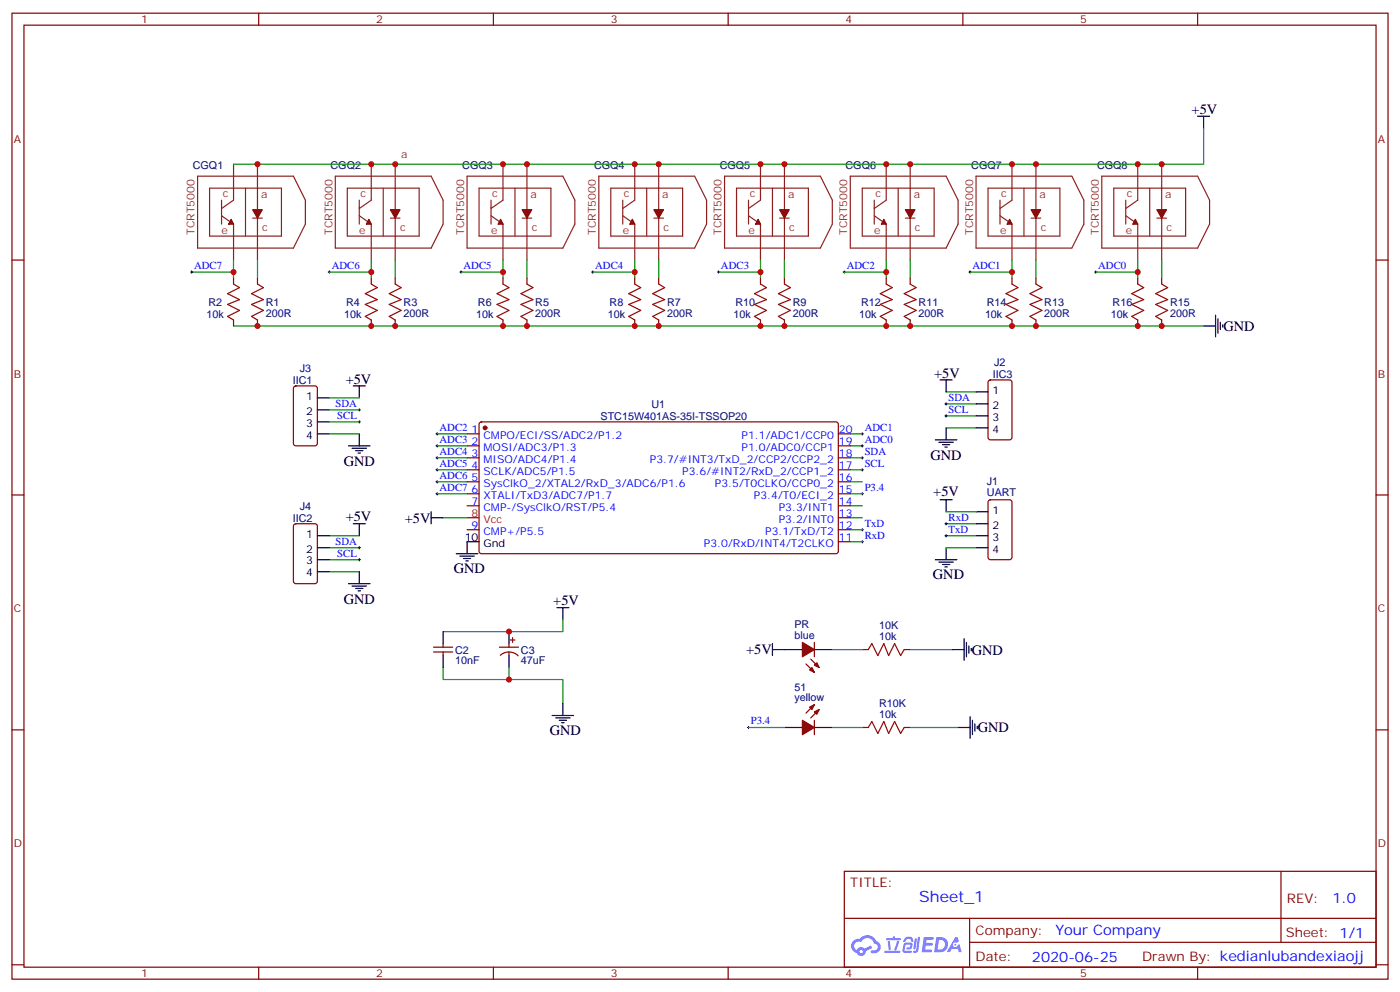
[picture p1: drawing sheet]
<svg xmlns="http://www.w3.org/2000/svg" width="412mm" height="292mm" viewBox="0 0 412 292" stroke-linecap="round" stroke-linejoin="round" font-family="sans-serif">
<g fill="none" stroke="#870000" stroke-width=".35">
<path d="M3.5 3.9h405.4v284.3h-405.4zM7.1 7.4h398.2v277.3h-398.2zM76.2 3.9v3.5M145.3 3.9v3.5M214.5 3.9v3.5M283.6 3.9v3.5M352.8 3.9v3.5M3.5 76.6h3.6M405.3 76.6h3.6M3.5 145.7h3.6M405.3 145.7h3.6M3.5 214.8h3.6"/>
<path d="M405.3 214.8h3.6M248.7 256.5h156.6v28.2h-156.6zM377.3 256.5v20.9M248.7 270.3h156.5M285.6 277.4h119.6M285.6 270.3v14.1M3.5 284h3.6M76.2 284.7v3.5M145.3 284.7v3.5M214.5 284.7v3.5M283.6 284.7v3.5M352.8 284.7v3.5"/>
<path d="M405.3 284h3.6"/>
</g>
<g fill="#5487ff">
<path d="M272.1 275.8h2.6l.3 .2-.1 .6h-2l-.1 .9h1.6l.4 .4-.4 .4h-1.7l-.2 1.2 1.8 .1 .3 .3-.2 .3-2.9 .1z"/>
<path d="M281.4 275.9h.7l.4 1.3-.7 .3a.74 .74 0 0 0-1.1 .3 .74 .74 0 0 0 .5 1 .74 .74 0 0 0 .9-.6l.5-.3 .7 2.3h-.9l-.2-.9h-1.9l-.5 .9h-.9z"/>
<path d="M269.5 276.2h.6l-.4 3a.31 .31 0 0 1-.3 .2 .31 .31 0 0 1-.3-.3z"/>
<path d="M270.4 275.8h.6l-.5 3.9a.89 .89 0 0 1-.7 .7 .89 .89 0 0 1-.9-.3l1-.4z"/>
<path d="M266.8 275.9l.6-.2 1.2 .2 .5 1.2-.6 .2-.4-1-1 .2a.95 .95 0 0 1-1 .8l-.1-.2z"/>
<path d="M266.4 277.6l1.8-.2a1.04 1.04 0 0 1 .6 1.1 1.04 1.04 0 0 1-.8 .9h-.7a.29 .29 0 0 1-.3-.3 .29 .29 0 0 1 .3-.2l.7-.1 .2-.8-1.4 .1-.4 1.7 1.9 .1a.29 .29 0 0 1 .3 .3 .29 .29 0 0 1-.3 .3l-2-.1-.4-.2 .2-2.1z"/>
<path d="M260.5 279.9h4.4a.3 .3 0 0 1 .3 .3 .3 .3 0 0 1-.3 .3h-4.3z"/>
<path d="M264.3 276.9h.6l-.5 1.7a1.02 1.02 0 0 1-.7 1.2l-.2-.3z"/>
<path d="M261.5 277h.6l.3 2.4-.3 .3-.3-.2z"/>
<path d="M261.1 276.2h1.9l.2-.6h.5l-.1 .6h1.5a.29 .29 0 0 1 .3 .3 .29 .29 0 0 1-.3 .2h-3.9z"/>
<path d="M275.8 275.8l-.6 4.5h1.4a2.27 2.27 0 0 0 2.7-2.3 2.27 2.27 0 0 0-2.7-2.2zM276.6 276.6a1.5 1.5 0 0 1 1.8 1.5 1.5 1.5 0 0 1-1.9 1.4h-.3z"/>
<path d="M251.4 277a2.09 2.09 0 0 0 1 3.5 1.37 1.37 0 0 0 1.5 .9 1.37 1.37 0 0 0 1.1-1.4l2-1-.5-.7-1.8 .9a1.4 1.4 0 0 0-2.3 .5 1.32 1.32 0 0 1-.6-1.9 1.32 1.32 0 0 1 1.9-.5 2.02 2.02 0 0 1 2-1.2 2.02 2.02 0 0 1 1.8 1.6 1.09 1.09 0 0 1 1.1 1.4 1.09 1.09 0 0 1-1.6 .7 .41 .41 0 0 0-.5 .3 .41 .41 0 0 0 .4 .5 1.89 1.89 0 0 0 2.4-1.2 1.89 1.89 0 0 0-1.2-2.4 2.98 2.98 0 0 0-5-.7l-1 .2zM253.2 280.1a.52 .52 0 0 1 1 0 .52 .52 0 0 1-1 0z"/>
<circle cx="281.4" cy="278.1" r=".28"/>
</g>
<g fill="none" stroke="#8c2424" stroke-width=".35">
<path d="M58.2 51.9h28.2l3.6 7v7.1l-3.6 7h-28.2zM61.7 55.4h21.2v14.1h-21.2zM65.3 58.9v7.1M68.8 48.3v10.6l-3.5 2.5M72.3 55.4v14.1M75.8 48.3v28.3M98.8 51.9h28.2l3.5 7v7.1l-3.5 7h-28.2zM102.3 55.4h21.2v14.1h-21.2zM105.8 58.9v7.1M109.4 48.3v10.6l-3.6 2.5M112.9 55.4v14.1M116.4 48.3v28.3"/>
<path d="M137.6 51.9h28.2l3.5 7v7.1l-3.5 7h-28.2zM141.1 55.4h21.2v14.1h-21.2zM144.6 58.9v7.1M148.2 48.3v10.6l-3.6 2.5M151.7 55.4v14.1M155.2 48.3v28.3M176.4 51.9h28.2l3.5 7v7.1l-3.5 7h-28.2zM179.9 55.4h21.2v14.1h-21.2zM183.4 58.9v7.1M187 48.3v10.6l-3.6 2.5M190.5 55.4v14.1M194 48.3v28.3"/>
<path d="M213.4 51.9h28.3l3.5 7v7.1l-3.5 7h-28.3zM217 55.4h21.1v14.1h-21.1zM220.5 58.9v7.1M224 48.3v10.6l-3.5 2.5M227.5 55.4v14.1M231.1 48.3v28.3M250.5 51.9h28.2l3.5 7v7.1l-3.5 7h-28.2zM254 55.4h21.2v14.1h-21.2zM257.5 58.9v7.1M261.1 48.3v10.6l-3.6 2.5M264.6 55.4v14.1M268.1 48.3v28.3"/>
<path d="M287.5 51.9h28.2l3.6 7v7.1l-3.6 7h-28.2zM291 55.4h21.2v14.1h-21.2zM294.6 58.9v7.1M298.1 48.3v10.6l-3.5 2.5M301.6 55.4v14.1M305.2 48.3v28.3M324.6 51.9h28.2l3.5 7v7.1l-3.5 7h-28.2zM328.1 55.4h21.1v14.1h-21.1zM331.6 58.9v7.1M335.1 48.3v10.6l-3.5 2.5M338.7 55.4v14.1M342.2 48.3v28.3"/>
<path d="M65.3 63.5l3.5 2.5v10.6M74.4 64.2h2.9M105.8 63.5l3.6 2.5v10.6M115 64.2h2.8M144.6 63.5l3.6 2.5v10.6M153.8 64.2h2.8M183.4 63.5l3.6 2.5v10.6M192.6 64.2h2.8M220.5 63.5l3.5 2.5v10.6M229.7 64.2h2.8M257.5 63.5l3.6 2.5v10.6M266.7 64.2h2.8"/>
<path d="M294.6 63.5l3.5 2.5v10.6M303.7 64.2h2.9M331.6 63.5l3.5 2.5v10.6M340.8 64.2h2.8"/>
</g>
<g fill="#870000" stroke="#870000" stroke-width=".35">
<path d="M68.1 64.6l.7 1.4h-1.4z"/>
<path d="M74.4 61.7h2.9l-1.5 2.5z"/>
<path d="M108.7 64.6l.7 1.4h-1.5z"/>
<path d="M115 61.7h2.8l-1.4 2.5z"/>
<path d="M147.5 64.6l.7 1.4h-1.4z"/>
<path d="M153.8 61.7h2.8l-1.4 2.5z"/>
<path d="M186.3 64.6l.7 1.4h-1.4z"/>
<path d="M192.6 61.7h2.8l-1.4 2.5z"/>
<path d="M223.3 64.6l.7 1.4h-1.4z"/>
<path d="M229.7 61.7h2.8l-1.4 2.5z"/>
<path d="M260.3 64.6l.8 1.4h-1.5z"/>
<path d="M266.7 61.7h2.8l-1.4 2.5z"/>
<path d="M297.4 64.6l.7 1.4h-1.4z"/>
<path d="M303.7 61.7h2.9l-1.4 2.5z"/>
<path d="M334.4 64.6l.7 1.4h-1.4z"/>
<path d="M340.8 61.7h2.8l-1.4 2.5z"/>
<path d="M236.4 189.1l3.5 2.1-3.5 2.1z"/>
<path d="M239.9 195.8l.7-.7 .7 1.4z"/>
<path d="M238.5 197.2l.7-.7 .7 1.4z"/>
<path d="M236.4 212l3.5 2.1-3.5 2.2z"/>
<path d="M239.9 209.6l1.4-.8-.7 1.5z"/>
<path d="M238.5 208.1l1.4-.7-.7 1.4z"/>
<circle cx="142.9" cy="125.9" r=".53"/>
</g>
<g fill="none" stroke="#000" stroke-width=".35">
<path d="M352.8 34.2h3.5M354.5 34.2v3.5M354.5 96h3.6M358.1 92.8v6.3M358.8 93.8v4.3M359.5 94.9v2.1M360.2 95.6v.7M93.5 117.1h3.5M104.1 113.6h3.5M105.8 113.6v3.5M276.9 111.8h3.6M278.7 111.8v3.6"/>
<path d="M287.5 115.4h3.5M287.5 118.9h3.5M93.5 120.6h3.5M93.5 124.2h3.5M93.5 127.7h3.5M102.7 131.2h6.3M103.7 131.9h4.2M104.8 132.6h2.1M105.5 133.3h.7M105.8 127.7v3.5M275.5 129.5h6.4M276.6 130.2h4.2"/>
<path d="M277.6 130.9h2.2M278.3 131.6h.7M278.7 125.9v3.6M287.5 122.4h3.5M287.5 125.9h3.5M93.5 157.7h3.5M104.1 154.2h3.5M105.8 154.2v3.5M127 152.4h3.5M127 150.6v3.6M141.1 159.5h-3.5v3.5M276.9 147.1h3.6"/>
<path d="M278.7 147.1v3.5M287.5 150.6h3.5M287.5 154.2h3.5M287.5 157.7h3.5M93.5 161.2h3.5M93.5 164.7h3.5M93.5 168.3h3.5M102.7 171.8h6.3M103.7 172.5h4.2M104.8 173.2h2.1M105.5 173.9h.7M105.8 168.3v3.5"/>
<path d="M134.4 163h6.4M135.5 163.7h4.2M136.5 164.4h2.1M137.2 165.1h.7M164 178.9h3.6M165.8 178.9v3.5M275.5 164.7h6.4M276.6 165.5h4.2M277.6 166.2h2.2M278.3 166.9h.7M278.7 161.2v3.5M287.5 161.2h3.5"/>
<path d="M130.5 185.9v3.5M130.5 193v3.5M149.9 185.9v3.5M149.9 193v3.5M227.5 191.2h8.9M227.5 189.4v3.6M239.9 191.2h5.3M280.5 191.2h3.5M284 188v6.4M284.7 189.1v4.2M285.4 190.1v2.2M286.1 190.9v.7"/>
<path d="M162.6 210.6h6.4M163.7 211.3h4.2M164.7 212h2.2M165.5 212.7h.7M165.8 207.1v3.5M231.1 214.1h5.3M239.9 214.1h5.3M282.2 214.1h3.6M285.8 211v6.3M286.5 212v4.3M287.2 213.1v2.1M287.9 213.8v.7"/>
</g>
<g fill="none" stroke="#008700" stroke-width=".35">
<path d="M354.5 37.7v10.6h-285.7M68.8 76.6v5.2M75.8 76.6v5.2M109.4 76.6v5.2M116.4 76.6v5.2M148.2 76.6v5.2M155.2 76.6v5.2M187 76.6v5.2M194 76.6v5.2M224 76.6v5.2M231.1 76.6v5.2M261.1 76.6v5.2"/>
<path d="M268.1 76.6v5.2M298.1 76.6v5.2M305.2 76.6v5.2M335.1 76.6v5.2M342.2 76.6v5.2M56.4 80.1h12.4M68.8 96h285.7M97 80.1h12.4M135.8 80.1h12.4M174.6 80.1h12.4M211.7 80.1h12.3M248.7 80.1h12.4"/>
<path d="M285.8 80.1h12.3M322.8 80.1h12.3M97 117.1h8.8M278.7 115.4h8.8M278.7 118.9h8.8M97 127.7h8.8M97 124.2h8.8M97 120.6h8.8M128.8 131.2h8.8M128.8 127.7h8.8M128.8 134.8h8.8M128.8 138.3h8.8"/>
<path d="M250.5 131.2h3.5M250.5 127.7h3.5M250.5 134.8h3.5M250.5 138.3h3.5M278.7 122.4h8.8M278.7 125.9h8.8M97 157.7h8.8M128.8 141.8h8.8M128.8 145.3h8.8M130.5 152.4h7.1M250.5 141.8h3.5M250.5 145.3h3.5"/>
<path d="M250.5 152.4h3.5M250.5 155.9h3.5M250.5 159.5h3.5M250.5 148.9h3.5M278.7 150.6h8.8M278.7 157.7h8.8M278.7 154.2h8.8M97 161.2h8.8M97 164.7h8.8M97 168.3h8.8M278.7 161.2h8.8M130.5 196.5v3.5h35.3v7.1"/>
<path d="M149.9 196.5v3.5M165.8 182.4v3.5h-35.3M245.2 191.2h8.8M268.1 191.2h12.4M220.5 214.1h10.6M245.2 214.1h8.8M268.1 214.1h14.1"/>
</g>
<g fill="none" stroke="#a10000" stroke-width=".35">
<path d="M68.8 83.6l1.8 1.1-3.6 1.7 3.6 1.8-3.6 1.4 3.6 1.8-3.6 1.7 1.8 1.1M75.8 83.6l1.8 1.1-3.5 1.7 3.5 1.8-3.5 1.4 3.5 1.8-3.5 1.7 1.7 1.1M109.4 83.6l1.7 1.1-3.5 1.7 3.5 1.8-3.5 1.4 3.5 1.8-3.5 1.7 1.8 1.1M116.4 83.6l1.8 1.1-3.5 1.7 3.5 1.8-3.5 1.4 3.5 1.8-3.5 1.7 1.7 1.1M148.2 83.6l1.7 1.1-3.5 1.7 3.5 1.8-3.5 1.4 3.5 1.8-3.5 1.7 1.8 1.1M155.2 83.6l1.8 1.1-3.5 1.7 3.5 1.8-3.5 1.4 3.5 1.8-3.5 1.7 1.7 1.1M187 83.6l1.7 1.1-3.5 1.7 3.5 1.8-3.5 1.4 3.5 1.8-3.5 1.7 1.8 1.1M194 83.6l1.8 1.1-3.5 1.7 3.5 1.8-3.5 1.4 3.5 1.8-3.5 1.7 1.7 1.1M224 83.6l1.8 1.1-3.6 1.7 3.6 1.8-3.6 1.4 3.6 1.8-3.6 1.7 1.8 1.1M231.1 83.6l1.7 1.1-3.5 1.7 3.5 1.8-3.5 1.4 3.5 1.8-3.5 1.7 1.8 1.1M261.1 83.6l1.7 1.1-3.5 1.7 3.5 1.8-3.5 1.4 3.5 1.8-3.5 1.7 1.8 1.1M268.1 83.6l1.8 1.1-3.6 1.7 3.6 1.8-3.6 1.4 3.6 1.8-3.6 1.7 1.8 1.1"/>
<path d="M298.1 83.6l1.8 1.1-3.6 1.7 3.6 1.8-3.6 1.4 3.6 1.8-3.6 1.7 1.8 1.1M305.2 83.6l1.7 1.1-3.5 1.7 3.5 1.8-3.5 1.4 3.5 1.8-3.5 1.7 1.8 1.1M335.1 83.6l1.8 1.1-3.5 1.7 3.5 1.8-3.5 1.4 3.5 1.8-3.5 1.7 1.7 1.1M342.2 83.6l1.8 1.1-3.6 1.7 3.6 1.8-3.6 1.4 3.6 1.8-3.6 1.7 1.8 1.1M255.8 191.2l1-1.8 1.8 3.6 1.7-3.6 1.5 3.6 1.7-3.6 1.8 3.6 1-1.8M255.8 214.1l1-1.7 1.8 3.5 1.7-3.5 1.5 3.5 1.7-3.5 1.8 3.5 1-1.8"/>
</g>
<g fill="none" stroke="#870000" stroke-width=".35">
<path d="M68.8 81.8v1.8M68.8 94.2v1.8M75.8 81.8v1.8M75.8 94.2v1.8M109.4 81.8v1.8M109.4 94.2v1.8M116.4 81.8v1.8M116.4 94.2v1.8M148.2 81.8v1.8M148.2 94.2v1.8M155.2 81.8v1.8M155.2 94.2v1.8"/>
<path d="M187 81.8v1.8M187 94.2v1.8M194 81.8v1.8M194 94.2v1.8M224 81.8v1.8M224 94.2v1.8M231.1 81.8v1.8M231.1 94.2v1.8M261.1 81.8v1.8M261.1 94.2v1.8M268.1 81.8v1.8M268.1 94.2v1.8"/>
<path d="M298.1 81.8v1.8M298.1 94.2v1.8M305.2 81.8v1.8M305.2 94.2v1.8M335.1 81.8v1.8M335.1 94.2v1.8M342.2 81.8v1.8M342.2 94.2v1.8M86.7 113.8l.4-.2h5.7l.6 .4 .1 16.5-.5 .7h-5.9l-.6-.4-.1-16.5zM291.3 112l.4-.2h5.7l.6 .5 .1 16.5-.5 .6-5.9 .1-.6-.5-.1-16.5zM137.6 127.7h3.5M137.6 131.2h3.5"/>
<path d="M137.6 134.8h3.5M137.6 138.3h3.5M141.3 124.4l.5-.2h104.7l.4 .7v37.7l-.7 .4-104.7-.1-.4-.6v-37.4zM246.9 127.7h3.6M246.9 131.2h3.6M246.9 134.8h3.6M246.9 138.3h3.6M86.7 154.4l.4-.2h5.7l.6 .4 .1 16.5-.5 .6-5.9 .1-.6-.5-.1-16.4zM137.6 141.8h3.5M137.6 145.3h3.5M137.6 148.9h3.5M137.6 155.9h3.5"/>
<path d="M246.9 141.8h3.6M246.9 145.3h3.6M246.9 148.9h3.6M246.9 155.9h3.6M246.9 152.4h3.6M246.9 159.5h3.6M291.3 147.3l.4-.2h5.7l.6 .4 .1 16.5-.5 .7h-5.9l-.6-.4-.1-16.5zM127.7 191.9h5.6M127.7 190.5h5.6M130.5 189.4v1.1M130.5 191.9v1.1M147.1 190.5h5.7"/>
<path d="M147.4 192.9a3.8 3.8 0 0 1 5.2 .1M149.9 189.4v1.1M149.9 191.9v1.1M150.3 188.4h1.4M151 187.7v1.4M237.4 195.4l2.5 2.5M238.8 194l2.5 2.5M239.9 189.1v4.2M254 191.2h1.8M266.3 191.2h1.8M239.9 212v4.3M239.9 207.4l-2.5 2.5"/>
<path d="M241.3 208.8l-2.5 2.5M254 214.1h1.8M266.3 214.1h1.8"/>
</g>
<g fill="none" stroke="#000" stroke-width=".29">
<path d="M56.4 79.7v.7M97 79.7v.7M135.8 79.7v.7M174.6 79.7v.7M211.7 79.7v.7M248.7 79.7v.7M285.8 79.7v.7M322.8 79.7v.7M56.1 80.1h.7M96.7 80.1h.7M135.5 80.1h.7M174.3 80.1h.7"/>
<path d="M211.3 80.1h.7M248.4 80.1h.7M285.4 80.1h.7M322.4 80.1h.7M278.3 118.9h.7M278.7 118.5v.7M105.5 124.2h.7M105.5 120.6h.7M105.8 120.3v.7M105.8 123.8v.7M128.4 131.2h.7M128.4 127.7h.7"/>
<path d="M128.4 134.8h.7M128.4 138.3h.7M128.8 127.4v.7M128.8 130.9v.7M128.8 134.4v.7M128.8 137.9v.7M253.6 131.2h.8M253.6 127.7h.8M253.6 134.8h.8M253.6 138.3h.8M254 127.4v.7M254 130.9v.7"/>
<path d="M254 134.4v.7M254 137.9v.7M278.3 122.4h.7M278.7 122.1v.7M128.4 141.8h.7M128.4 145.3h.7M128.8 141.5v.7M128.8 145v.7M253.6 145.3h.8M253.6 155.9h.8M253.6 159.5h.8M254 145v.7"/>
<path d="M254 155.6v.7M254 159.1v.7M278.3 157.7h.7M278.3 154.2h.7M278.7 153.8v.7M278.7 157.3v.7M105.5 161.2h.7M105.5 164.7h.7M105.8 160.9v.7M105.8 164.4v.7M220.1 214.1h.7M220.5 213.8v.7"/>
</g>
<path d="M137.6 152.4h3.5" fill="none" stroke="#f00" stroke-width=".35"/>
<g fill="#c00">
<circle cx="149.9" cy="200" r=".88"/>
<circle cx="116.4" cy="96" r=".88"/>
<circle cx="155.2" cy="96" r=".88"/>
<circle cx="148.2" cy="96" r=".88"/>
<circle cx="194" cy="96" r=".88"/>
<circle cx="187" cy="96" r=".88"/>
<circle cx="231.1" cy="96" r=".88"/>
<circle cx="224" cy="96" r=".88"/>
<circle cx="268.1" cy="96" r=".88"/>
<circle cx="261.1" cy="96" r=".88"/>
<circle cx="305.2" cy="96" r=".88"/>
<circle cx="298.1" cy="96" r=".88"/>
<circle cx="342.2" cy="96" r=".88"/>
<circle cx="335.1" cy="96" r=".88"/>
<circle cx="335.1" cy="80.1" r=".88"/>
<circle cx="261.1" cy="80.1" r=".88"/>
<circle cx="187" cy="80.1" r=".88"/>
<circle cx="109.4" cy="80.1" r=".88"/>
<circle cx="342.2" cy="48.3" r=".88"/>
<circle cx="335.1" cy="48.3" r=".88"/>
<circle cx="305.2" cy="48.3" r=".88"/>
<circle cx="298.1" cy="48.3" r=".88"/>
<circle cx="268.1" cy="48.3" r=".88"/>
<circle cx="261.1" cy="48.3" r=".88"/>
<circle cx="231.1" cy="48.3" r=".88"/>
<circle cx="224" cy="48.3" r=".88"/>
<circle cx="194" cy="48.3" r=".88"/>
<circle cx="187" cy="48.3" r=".88"/>
<circle cx="155.2" cy="48.3" r=".88"/>
<circle cx="148.2" cy="48.3" r=".88"/>
<circle cx="116.4" cy="48.3" r=".88"/>
<circle cx="109.4" cy="48.3" r=".88"/>
<circle cx="68.8" cy="80.1" r=".88"/>
<circle cx="148.2" cy="80.1" r=".88"/>
<circle cx="224" cy="80.1" r=".88"/>
<circle cx="298.1" cy="80.1" r=".88"/>
<circle cx="75.8" cy="96" r=".88"/>
<circle cx="109.4" cy="96" r=".88"/>
<circle cx="149.9" cy="185.9" r=".88"/>
<circle cx="75.8" cy="48.3" r=".88"/>
</g>
<text font-size="4.6" fill="#00f" x="270.8" y="265.5">Sheet_1</text>
<g font-size="4.2">
<text x="351" y="33.5">+5V</text>
<text x="360.4" y="97.4">GND</text>
<text x="101.8" y="112.9">+5V</text>
<text x="275.2" y="111.1">+5V</text>
<text x="101.3" y="137.3">GND</text>
<text x="274.1" y="135.5">GND</text>
<text x="274.9" y="146.1">+5V</text>
<text x="101.8" y="153.5">+5V</text>
<text x="119.3" y="153.8">+5V</text>
<text x="133.7" y="168.6">GND</text>
<text x="274.8" y="170.4">GND</text>
<text x="101.3" y="177.9">GND</text>
<text x="163" y="178.2">+5V</text>
<text x="219.8" y="192.6">+5V</text>
<text x="286.3" y="192.7">GND</text>
<text x="288" y="215.6">GND</text>
<text x="161.9" y="216.3">GND</text>
</g>
<g font-size="4.2" fill="#00f">
<text x="392.5" y="265.7">1.0</text>
<text x="310.9" y="275.3">Your Company</text>
<text x="304" y="283.1">2020-06-25</text>
</g>
<g font-size="3.9" fill="#800">
<text x="250.5" y="261.1">TITLE:</text>
<text x="379.1" y="265.7">REV:</text>
<text x="287.4" y="275.3">Company:</text>
<text x="378.7" y="275.9">Sheet: 1/1</text>
<text x="287.4" y="282.9">Date:</text>
<text x="336.4" y="283">Drawn By: kedianlubandexiaojj</text>
</g>
<g font-size="3.2" fill="#800">
<text x="41.6" y="6.9">1</text>
<text x="110.8" y="6.9">2</text>
<text x="179.9" y="6.9">3</text>
<text x="249.1" y="6.9">4</text>
<text x="318.2" y="6.9">5</text>
<text x="4.1" y="42">A</text>
<text x="405.9" y="42">A</text>
<text x="4.1" y="111.1">B</text>
<text x="405.9" y="111.1">B</text>
<text x="4.1" y="180.3">C</text>
<text x="405.9" y="180.3">C</text>
<text x="4.1" y="249.4">D</text>
<text x="405.9" y="249.4">D</text>
<text x="41.6" y="287.7">1</text>
<text x="110.8" y="287.7">2</text>
<text x="179.9" y="287.7">3</text>
<text x="249.1" y="287.7">4</text>
<text x="318.2" y="287.7">5</text>
</g>
<g font-size="3.2" fill="#8d2323">
<text x="118.2" y="46.6">a</text>
<text x="65.6" y="57.9">c</text>
<text x="76.9" y="58.2">a</text>
<text x="106.2" y="57.9">c</text>
<text x="145" y="57.9">c</text>
<text x="156.3" y="58.2">a</text>
<text x="183.8" y="57.9">c</text>
<text x="195.1" y="58.2">a</text>
<text x="220.8" y="57.9">c</text>
<text x="232.1" y="58.2">a</text>
<text x="257.9" y="57.9">c</text>
<text x="269.2" y="58.2">a</text>
<text x="294.9" y="57.9">c</text>
<text x="306.2" y="58.2">a</text>
<text x="332" y="57.9">c</text>
<text x="343.3" y="58.2">a</text>
<text x="57.3" y="69.1" transform="rotate(-90 57.3 69.1)">TCRT5000</text>
<text x="65.3" y="68.8">e</text>
<text x="77.3" y="68.1">c</text>
<text x="97.9" y="69.1" transform="rotate(-90 97.9 69.1)">TCRT5000</text>
<text x="105.8" y="68.8">e</text>
<text x="117.8" y="68.1">c</text>
<text x="136.7" y="69.1" transform="rotate(-90 136.7 69.1)">TCRT5000</text>
<text x="144.6" y="68.8">e</text>
<text x="156.6" y="68.1">c</text>
<text x="175.5" y="69.1" transform="rotate(-90 175.5 69.1)">TCRT5000</text>
<text x="183.4" y="68.8">e</text>
<text x="195.4" y="68.1">c</text>
<text x="212.6" y="69.1" transform="rotate(-90 212.6 69.1)">TCRT5000</text>
<text x="220.5" y="68.8">e</text>
<text x="232.5" y="68.1">c</text>
<text x="249.6" y="69.1" transform="rotate(-90 249.6 69.1)">TCRT5000</text>
<text x="257.5" y="68.8">e</text>
<text x="269.5" y="68.1">c</text>
<text x="286.6" y="69.1" transform="rotate(-90 286.6 69.1)">TCRT5000</text>
<text x="294.6" y="68.8">e</text>
<text x="306.6" y="68.1">c</text>
<text x="323.7" y="69.1" transform="rotate(-90 323.7 69.1)">TCRT5000</text>
<text x="331.6" y="68.8">e</text>
<text x="343.6" y="68.1">c</text>
</g>
<g font-size="3.2" fill="#000080">
<text x="56.8" y="49.6">CGQ1</text>
<text x="97.4" y="49.6">CGQ2</text>
<text x="136.2" y="49.6">CGQ3</text>
<text x="175" y="49.6">CGQ4</text>
<text x="212" y="49.6">CGQ5</text>
<text x="249.1" y="49.6">CGQ6</text>
<text x="286.1" y="49.6">CGQ7</text>
<text x="323.1" y="49.6">CGQ8</text>
<text x="60.8" y="93.6">10k</text>
<text x="61.4" y="90.1">R2</text>
<text x="78.3" y="93.2">200R</text>
<text x="78.3" y="90.1">R1</text>
<text x="101.4" y="93.6">10k</text>
<text x="102" y="90.1">R4</text>
<text x="118.9" y="93.2">200R</text>
<text x="118.9" y="90.1">R3</text>
<text x="140.2" y="93.6">10k</text>
<text x="140.8" y="90.1">R6</text>
<text x="157.7" y="93.2">200R</text>
<text x="157.7" y="90.1">R5</text>
<text x="179" y="93.6">10k</text>
<text x="179.6" y="90.1">R8</text>
<text x="196.5" y="93.2">200R</text>
<text x="196.5" y="90.1">R7</text>
<text x="216.1" y="93.6">10k</text>
<text x="216.6" y="90.1">R10</text>
<text x="233.5" y="93.2">200R</text>
<text x="233.5" y="90.1">R9</text>
<text x="253.1" y="93.6">10k</text>
<text x="253.7" y="90.1">R12</text>
<text x="270.6" y="93.2">200R</text>
<text x="270.6" y="90.1">R11</text>
<text x="290.2" y="93.6">10k</text>
<text x="290.7" y="90.1">R14</text>
<text x="307.6" y="93.2">200R</text>
<text x="307.6" y="90.1">R13</text>
<text x="327.2" y="93.6">10k</text>
<text x="327.7" y="90.1">R16</text>
<text x="344.7" y="93.2">200R</text>
<text x="344.7" y="90.1">R15</text>
<text x="292.8" y="107.7">J2</text>
<text x="86.2" y="113">IIC1</text>
<text x="88.3" y="109.5">J3</text>
<text x="292.5" y="111.3">IIC3</text>
<text x="191.9" y="120">U1</text>
<text x="176.9" y="123.6">STC15W401AS-35I-TSSOP20</text>
<text x="290.7" y="142.9">J1</text>
<text x="290.7" y="146">UART</text>
<text x="86.2" y="153.6">IIC2</text>
<text x="88.3" y="150.1">J4</text>
<text x="234" y="185">PR</text>
<text x="258.9" y="185.2">10K</text>
<text x="234" y="188">blue</text>
<text x="258.9" y="188.4">10k</text>
<text x="134.1" y="195.5">10nF</text>
<text x="134.1" y="192.4">C2</text>
<text x="153.5" y="195.5">47uF</text>
<text x="153.5" y="192.4">C3</text>
<text x="234" y="203.3">51</text>
<text x="234" y="206.4">yellow</text>
<text x="258.9" y="208.1">R10K</text>
<text x="258.9" y="211.3">10k</text>
</g>
<g font-size="3.2" fill="#00f">
<text x="57.1" y="79.2">ADC7</text>
<text x="97.7" y="79.2">ADC6</text>
<text x="136.5" y="79.2">ADC5</text>
<text x="175.3" y="79.2">ADC4</text>
<text x="212.4" y="79.2">ADC3</text>
<text x="249.4" y="79.2">ADC2</text>
<text x="286.5" y="79.2">ADC1</text>
<text x="323.5" y="79.2">ADC0</text>
<text x="98.8" y="119.8">SDA</text>
<text x="279.4" y="118">SDA</text>
<text x="99.3" y="123.3">SCL</text>
<text x="279.4" y="121.5">SCL</text>
<text x="129.5" y="126.8">ADC2</text>
<text x="129.5" y="130.4">ADC3</text>
<text x="138.9" y="127.4">1</text>
<text x="138.9" y="130.9">2</text>
<text x="142.4" y="129.1">CMPO/ECI/SS/ADC2/P1.2</text>
<text x="218.4" y="129.1">P1.1/ADC1/CCP0</text>
<text x="247.1" y="127.4">20</text>
<text x="247.1" y="130.9">19</text>
<text x="254.7" y="130.4">ADC0</text>
<text x="254.7" y="126.8">ADC1</text>
<text x="129.5" y="133.9">ADC4</text>
<text x="129.5" y="137.4">ADC5</text>
<text x="138.9" y="134.4">3</text>
<text x="138.9" y="137.9">4</text>
<text x="142.4" y="132.6">MOSI/ADC3/P1.3</text>
<text x="142.4" y="136.2">MISO/ADC4/P1.4</text>
<text x="191.4" y="136.2">P3.7/#INT3/TxD_2/CCP2/CCP2_2</text>
<text x="218.4" y="132.6">P1.0/ADC0/CCP1</text>
<text x="247.1" y="134.4">18</text>
<text x="247.1" y="137.9">17</text>
<text x="254.7" y="133.9">SDA</text>
<text x="254.7" y="137.4">SCL</text>
<text x="129.5" y="140.9">ADC6</text>
<text x="138.9" y="141.5">5</text>
<text x="142.4" y="139.7">SCLK/ADC5/P1.5</text>
<text x="142.4" y="143.2">SysClkO_2/XTAL2/RxD_3/ADC6/P1.6</text>
<text x="201" y="139.7">P3.6/#INT2/RxD_2/CCP1_2</text>
<text x="210.6" y="143.2">P3.5/T0CLKO/CCP0_2</text>
<text x="247.1" y="141.5">16</text>
<text x="129.5" y="144.5">ADC7</text>
<text x="138.9" y="145">6</text>
<text x="138.9" y="148.5">7</text>
<text x="142.4" y="146.8">XTALI/TxD3/ADC7/P1.7</text>
<text x="222.1" y="146.8">P3.4/T0/ECI_2</text>
<text x="247.1" y="145">15</text>
<text x="247.1" y="148.5">14</text>
<text x="254.7" y="144.5">P3.4</text>
<text x="138.9" y="155.6">9</text>
<text x="142.4" y="150.3">CMP-/SysClkO/RST/P5.4</text>
<text x="229.4" y="150.3">P3.3/INT1</text>
<text x="229.4" y="153.8">P3.2/INT0</text>
<text x="247.1" y="152">13</text>
<text x="247.1" y="155.6">12</text>
<text x="254.7" y="155">TxD</text>
<text x="279.4" y="153.3">RxD</text>
<text x="98.8" y="160.3">SDA</text>
<text x="142.4" y="157.3">CMP+/P5.5</text>
<text x="207.4" y="160.9">P3.0/RxD/INT4/T2CLKO</text>
<text x="225.4" y="157.3">P3.1/TxD/T2</text>
<text x="247.1" y="159.1">11</text>
<text x="254.7" y="158.6">RxD</text>
<text x="279.4" y="156.8">TxD</text>
<text x="99.3" y="163.9">SCL</text>
<text x="221.2" y="213.3">P3.4</text>
</g>
<g font-size="3.2">
<text x="90.2" y="117.8">1</text>
<text x="292.3" y="116.1">1</text>
<text x="90.2" y="122.1">2</text>
<text x="90.2" y="125.6">3</text>
<text x="292.3" y="120.3">2</text>
<text x="292.3" y="123.8">3</text>
<text x="90.2" y="129.1">4</text>
<text x="292.3" y="127.4">4</text>
<text x="292.3" y="151.3">1</text>
<text x="292.3" y="155.6">2</text>
<text x="90.2" y="158.4">1</text>
<text x="136.9" y="159.1">10</text>
<text x="142.4" y="160.9">Gnd</text>
<text x="292.3" y="159.1">3</text>
<text x="90.2" y="162.6">2</text>
<text x="90.2" y="166.2">3</text>
<text x="292.3" y="162.6">4</text>
<text x="90.2" y="169.7">4</text>
</g>
<g font-size="3.2" fill="#f00">
<text x="138.9" y="152">8</text>
<text x="142.4" y="153.8">Vcc</text>
</g>
</svg>
